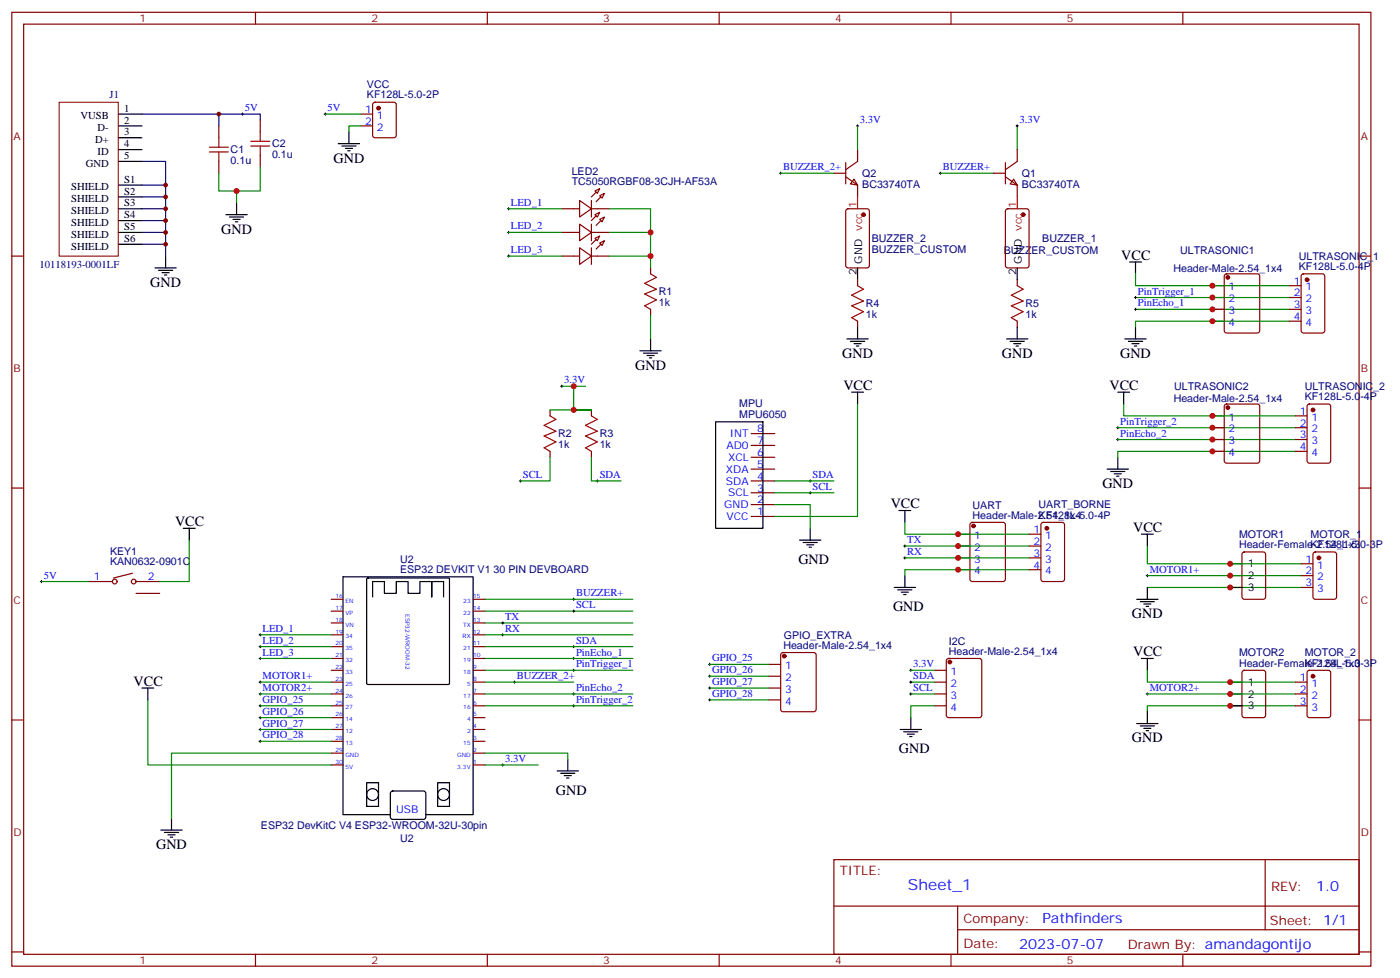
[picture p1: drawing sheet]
<svg xmlns="http://www.w3.org/2000/svg" width="418mm" height="292mm" viewBox="0 0 418 292" stroke-linecap="round" stroke-linejoin="round" font-family="sans-serif">
<g fill="none" stroke="#870000" stroke-width=".35">
<path d="M3.5 3.7h405.4v284.3h-405.4zM7.1 7.2h398.2v277.3h-398.2zM76.2 3.7v3.5M145.3 3.7v3.5M214.5 3.7v3.5M283.6 3.7v3.5M352.8 3.7v3.5M65.3 37.5v3.6M77.6 35.8v3.5M107.6 34h3.5M107.6 37.5h3.5M111.4 30.7l.4-.2h5.7l.6 .4 .1 9.5-.5 .6-5.9 .1-.6-.5-.1-9.4z"/>
<path d="M65.3 48.1v3.5M77.6 46.4v3.5M172.9 59.8l3.5 2.4-3.5 2.5zM176.4 59.8v4.9M177.4 56.9l1.5-.7-.7 1.4zM178.9 58.3l1.4-.7-.7 1.5zM248.7 51.6h3.5M252.2 52.7l3.6 2.5v3.5M252.2 48.5v6.3M254.7 53.4l1.1 1.8-2.2-.4zM255.8 44.6v3.5l-3.6 2.5M296.3 51.6h3.6"/>
<path d="M299.9 52.7l3.5 2.5v3.5M299.9 48.5v6.3M302.3 53.4l1.1 1.8-2.1-.4zM303.4 44.6v3.5l-3.5 2.5M3.5 76.3h3.6M167.6 76.3h5.3M167.6 62.2h5.3M167.6 69.3h5.3M172.9 73.9l3.5 2.4-3.5 2.5zM172.9 66.8l3.5 2.5-3.5 2.5zM176.4 76.3h5.3M176.4 66.8v5"/>
<path d="M176.4 73.9v4.9M176.4 62.2h5.3M176.4 69.3h5.3M177.4 71l1.5-.7-.7 1.5zM177.4 64l1.5-.7-.7 1.4zM178.9 72.5l1.4-.7-.7 1.4zM178.9 65.4l1.4-.7-.7 1.4zM194 79.9v1.7M252.5 62.4l.4-.2h5.7l.6 .5 .1 16.5-.5 .6-5.9 .1-.6-.5-.1-16.5zM300.1 62.4l.5-.2h5.6l.7 .5v16.5l-.4 .6-5.9 .1-.7-.5v-16.5zM405.3 76.3h3.6M194 92.2v1.8"/>
<path d="M255.8 83.4v1.8M255.8 95.7v1.8M303.4 83.4v1.8M303.4 95.7v1.8M361.6 85.2h3.5M361.6 88.7h3.5M361.6 92.2h3.5M361.6 95.7h3.5M365.4 81.8l.4-.2h9.2l.7 .5v16.5l-.5 .6-9.4 .1-.6-.5-.1-16.5zM384.5 85.2h3.6M384.5 88.7h3.6M384.5 92.2h3.6"/>
<path d="M384.5 95.7h3.6M388.3 81.8l.5-.2h5.6l.7 .5v16.5l-.5 .6-5.8 .1-.7-.5v-16.5zM164 122.2v1.8M164 134.5v1.8M176.4 122.2v1.8M176.4 134.5v1.8M224 129.3h7.1M224 132.8h7.1M224 136.3h7.1M224 139.8h7.1M361.6 124h3.5M361.6 127.5h3.5"/>
<path d="M361.6 131h3.5M361.6 134.5h3.5M365.4 120.6l.4-.2h9.2l.7 .5v16.5l-.5 .6-9.4 .1-.6-.5-.1-16.5zM386.3 124h3.5M386.3 127.5h3.5M386.3 131h3.5M386.3 134.5h3.5M390.1 120.6l.4-.2h5.7l.6 .5 .1 16.5-.5 .6-5.9 .1-.6-.5-.1-16.5zM3.5 145.5h3.6M224 143.4h7.1M224 146.9h7.1M224 150.4h7.1"/>
<path d="M224 154h7.1M285.8 159.2h3.5M289.5 155.9l.5-.2h9.2l.6 .4 .1 16.5-.5 .7-9.4 .1-.7-.5v-16.5zM306.9 159.2h3.5M310.7 155.9l.4-.2h5.7l.6 .4 .1 16.5-.5 .7-5.9 .1-.6-.5-.1-16.5zM405.3 145.5h3.6M26.5 173.4h7M39.5 170.9l-5.6 1.4M40.6 173.4h7M40.6 176.9h7M98.8 178.6h3.5M141.1 178.6h3.5"/>
<path d="M285.8 162.8h3.5M285.8 166.3h3.5M285.8 169.8h3.5M306.9 162.8h3.5M306.9 166.3h3.5M306.9 169.8h3.5M370.7 164.7l.4-.2h5.7l.6 .5 .1 12.9-.5 .7h-5.9l-.6-.4-.1-13zM388.1 168.1h3.5M388.1 171.6h3.5M388.1 175.1h3.5M391.8 164.7l.5-.2h5.6l.7 .5v12.9l-.4 .7h-5.9l-.7-.4v-13zM98.8 182.2h3.5"/>
<path d="M98.8 185.7h3.5M98.8 189.2h3.5M98.8 192.8h3.5M98.8 196.3h3.5M98.8 199.8h3.5M141.1 182.2h3.5M141.1 185.7h3.5M141.1 189.2h3.5M141.1 192.8h3.5M141.1 196.3h3.5M141.1 199.8h3.5M229.3 198h3.5"/>
<path d="M233.1 194.7l.4-.2h9.2l.7 .5v16.5l-.4 .6-9.5 .1-.6-.5-.1-16.5zM278.7 199.8h3.5M282.5 196.5l.4-.2h9.2l.7 .4v16.5l-.5 .7h-9.4l-.6-.4-.1-16.5zM3.5 214.6h3.6M98.8 203.3h3.5M98.8 206.9h3.5M98.8 210.4h3.5M98.8 213.9h3.5M98.8 217.5h3.5M141.1 203.3h3.5M141.1 206.9h3.5M141.1 210.4h3.5"/>
<path d="M141.1 213.9h3.5M141.1 217.5h3.5M229.3 201.6h3.5M229.3 205.1h3.5M229.3 208.6h3.5M278.7 203.3h3.5M278.7 206.9h3.5M278.7 210.4h3.5M370.7 200l.4-.2h5.7l.6 .4 .1 13-.5 .7h-5.9l-.6-.4-.1-13zM386.3 203.3h3.5M386.3 206.9h3.5M386.3 210.4h3.5"/>
<path d="M390.1 200l.4-.2h5.7l.6 .4 .1 13-.5 .7h-5.9l-.6-.4-.1-13zM405.3 214.6h3.6M98.8 221h3.5M98.8 224.5h3.5M98.8 228h3.5M141.1 221h3.5M141.1 224.5h3.5M141.1 228h3.5M248.7 256.3h156.6v28.2h-156.6zM377.3 256.3v20.9M248.7 270.1h156.5M285.6 277.2h119.6"/>
<path d="M285.6 270.1v14.1M3.5 283.8h3.6M76.2 284.5v3.5M145.3 284.5v3.5M214.5 284.5v3.5M283.6 284.5v3.5M352.8 284.5v3.5M405.3 283.8h3.6"/>
<circle cx="34.2" cy="173.4" r=".71"/>
<circle cx="39.9" cy="173.4" r=".71"/>
</g>
<g fill="none" stroke="#008700" stroke-width=".35">
<path d="M97 34h10.6M107.6 37.5h-3.5v1.8M255.8 37.5v7.1M303.4 37.5v7.1M70.6 56.9v3.6M77.6 49.9v7h-12.3v-5.3M232.8 51.6h15.9M280.5 51.6h15.8M151.7 69.3h15.9M151.7 76.3h15.9M151.7 62.2h15.9M181.7 62.2h12.3v17.7"/>
<path d="M181.7 69.3h12.3M181.7 76.3h12.3M194 94v7M338.7 88.7h45.8M338.7 92.2h45.8M338.7 81.6v3.6h45.8M384.5 95.7h-45.8v1.8M167.6 115.1h3.5v7.1M171.1 115.1h3.5M164 122.2h12.4M164 136.3v7.1h-8.8M176.4 136.3v7.1h8.8"/>
<path d="M255.8 120.4v33.6h-24.7M333.4 127.5h52.9M333.4 131h52.9M335.1 120.4v3.6h51.2M386.3 134.5h-52.9v1.8M231.1 150.4h10.6v7.1M231.1 146.9h17.6M231.1 143.4h17.6M269.9 155.7v3.5h37M12.3 173.4h14.2M56.4 161v12.4h-8.8M144.6 178.6h44.1"/>
<path d="M269.9 162.8h37M269.9 166.3h37M306.9 169.8h-37v1.8M342.2 175.1h45.9M342.2 162.8v5.3h45.9M342.2 171.6h45.9M77.6 189.2h21.2M77.6 192.8h21.2M77.6 196.3h21.2M144.6 185.7h44.1M144.6 189.2h44.1M144.6 182.2h44.1"/>
<path d="M144.6 192.8h44.1M144.6 196.3h44.1M144.6 199.8h44.1M211.7 198h17.6M271.6 199.8h7.1M342.2 199.8v3.5h44.1M44.1 208.6v19.4h54.7M77.6 206.9h21.2M77.6 203.3h21.2M77.6 217.5h21.2M77.6 213.9h21.2M77.6 210.4h21.2"/>
<path d="M144.6 206.9h44.1M144.6 210.4h44.1M144.6 203.3h26.5M211.7 201.6h17.6M211.7 205.1h17.6M211.7 208.6h17.6M271.6 206.9h7.1M271.6 203.3h7.1M278.7 210.4h-7.1v3.5M342.2 206.9h44.1M386.3 210.4h-44.1v1.8M77.6 221h21.2"/>
<path d="M98.8 224.5h-47.6v19.4M144.6 224.5h24.7v1.8M144.6 228h15.9"/>
</g>
<g fill="none" stroke="#000" stroke-width=".3">
<path d="M72 34h.7M72.3 33.7v.7M96.7 34h.7M97 33.7v.7M255.4 37.5h.7M255.8 37.2v.7M303 37.5h.7M303.4 37.2v.7M232.5 51.6h.7M232.8 51.3v.7M280.1 51.6h.7M280.5 51.3v.7"/>
<path d="M151.3 62.2h.7M151.3 69.3h.7M151.3 76.3h.7M151.7 61.9v.7M151.7 68.9v.7M151.7 76v.7M338.3 88.7h.7M338.3 92.2h.7M338.7 88.3v.7M338.7 91.9v.7M167.2 115.1h.7M167.6 114.8v.7"/>
<path d="M333 127.5h.7M333 131h.7M333.4 127.1v.7M333.4 130.7v.7M154.9 143.4h.7M155.2 143v.7M177.8 143.4h.7M178.2 143v.7M241.3 146.9h.7M241.3 143.4h.7M241.7 143v.7M241.7 146.5v.7"/>
<path d="M12 173.4h.7M12.3 173v.7M170.7 178.6h.7M171.1 178.3v.7M269.5 162.8h.7M269.5 166.3h.7M269.9 162.4v.7M269.9 165.9v.8M341.8 171.6h.7M342.2 171.2v.7M77.3 196.3h.7M77.3 189.2h.7"/>
<path d="M77.3 192.8h.7M77.6 188.9v.7M77.6 192.4v.7M77.6 195.9v.7M149.6 185.7h.7M149.6 189.2h.7M149.9 185.3v.8M149.9 188.9v.7M170.7 199.8h.7M170.7 196.3h.7M170.7 192.8h.7M170.7 182.2h.7"/>
<path d="M171.1 181.8v.7M171.1 192.4v.7M171.1 195.9v.7M171.1 199.5v.7M211.3 198h.7M211.7 197.7v.7M271.3 199.8h.7M271.6 199.5v.7M77.3 203.3h.7M77.3 206.9h.7M77.3 210.4h.7M77.3 217.5h.7"/>
<path d="M77.3 213.9h.7M77.6 203v.7M77.6 206.5v.7M77.6 210v.7M77.6 213.6v.7M77.6 217.1v.7M153.1 203.3h.7M153.5 203v.7M170.7 206.9h.7M170.7 210.4h.7M171.1 206.5v.7M171.1 210v.7"/>
<path d="M211.3 201.6h.7M211.3 205.1h.7M211.3 208.6h.7M211.7 201.2v.7M211.7 204.8v.7M211.7 208.3v.7M271.3 203.3h.7M271.3 206.9h.7M271.6 203v.7M271.6 206.5v.7M341.8 206.9h.7M342.2 206.5v.7"/>
<path d="M77.3 221h.7M77.6 220.6v.7M149.6 228h.7M149.9 227.7v.7"/>
</g>
<g fill="none" stroke="#000" stroke-width=".35">
<path d="M35.3 37.5h7M35.3 34h7M104.1 39.3v3.5M35.3 58.7h7M35.3 55.2h7M35.3 48.1h7M35.3 44.6h7M35.3 41.1h7M100.9 42.8h6.3M102 43.5h4.2M103 44.2h2.1M103.7 44.9h.7"/>
<path d="M35.3 72.8h7M35.3 69.3h7M35.3 65.8h7M35.3 62.2h7M46.2 79.9h6.4M49.4 76.3v3.6M67.4 64h6.3M68.4 64.7h4.3M69.5 65.4h2.1M70.2 66.1h.7M70.6 60.5v3.5M255.8 79.9v3.5"/>
<path d="M303.4 79.9v3.5M336.9 78.1h3.5M338.7 78.1v3.5M47.3 80.6h4.2M48.3 81.3h2.1M49 82h.7M255.8 97.5v3.5M303.4 97.5v3.5M338.7 97.5v3.5M190.9 104.6h6.3M191.9 105.3h4.2M193 106h2.1"/>
<path d="M193.7 106.7h.7M194 101v3.6M252.6 101h6.3M253.6 101.7h4.3M254 116.9h3.5M254.7 102.4h2.1M255.4 103.2h.7M255.8 116.9v3.5M300.2 101h6.4M301.3 101.7h4.2M302.3 102.4h2.1M303 103.2h.7"/>
<path d="M333.4 116.9h3.5M335.1 116.9v3.5M335.5 101h6.3M336.5 101.7h4.3M337.6 102.4h2.1M338.3 103.2h.7M213.4 125.7h14.1v31.8h-14.1zM330.2 139.8h6.3M333.4 136.3v3.5M54.7 157.5h3.5M56.4 157.5v3.5M241.7 157.5v3.5"/>
<path d="M268.1 152.2h3.5M269.9 152.2v3.5M331.3 140.5h4.2M332.3 141.3h2.1M333 142h.7M340.4 159.2h3.6M342.2 159.2v3.6M109.4 172.5l.3-.2h24l.3 .2 .1 31.2-.2 .3h-24.2l-.3-.1zM111.1 177.9v-4.5h3.6v3.5h3.5v-3.5h3.5v3.5h3.5v-3.5h3.6v4.5v-4.5h3.5v4.5M238.5 161h6.3M239.5 161.7h4.3M240.6 162.4h2.1"/>
<path d="M241.3 163.1h.7M266.7 175.1h6.3M267.8 175.8h4.2M268.8 176.5h2.1M269.5 177.2h.7M269.9 171.6v3.5M339 178.6h6.4M340.1 179.4h4.2M342.2 175.1v3.5M366.9 175.1h3.5M366.9 168.1h3.5M366.9 171.6h3.5"/>
<path d="M340.4 196.3h3.6M341.1 180.1h2.2M341.8 180.8h.7M342.2 196.3v3.5M42.3 205.1h3.6M44.1 205.1v3.5M268.5 217.5h6.3M269.5 218.2h4.3M270.6 218.9h2.1M271.3 219.6h.7M271.6 213.9v3.6M339 215.7h6.4"/>
<path d="M340.1 216.4h4.2M341.1 217.1h2.2M341.8 217.8h.7M342.2 212.2v3.5M366.9 203.3h3.5M366.9 206.9h3.5M366.9 210.4h3.5M109.4 233.3h3.5v7.1h-3.5zM116.7 236l.4-.2h9.2l.5 .2 .2 .5v7.1l-.2 .5-.5 .2h-9.2l-.5-.3-.2-.4v-7.1zM130.5 233.3h3.6v7.1h-3.6zM166.2 229.8h6.3M167.2 230.5h4.2"/>
<path d="M168.3 231.2h2.1M169 231.9h.7M169.3 226.3v3.5M48 247.4h6.3M49 248.1h4.3M50.1 248.8h2.1M50.8 249.6h.7M51.2 243.9v3.5M116.4 242.9h-14.1v-71h38.8v71h-14.1"/>
<circle cx="111.1" cy="236.9" r="1.76"/>
<circle cx="132.3" cy="236.9" r="1.76"/>
</g>
<g fill="#870000" stroke="#870000" stroke-width=".35">
<path d="M177.8 74.2l1.4-1.4z"/>
<path d="M177.8 71.4l-1.4 1.4z"/>
<path d="M177.8 60.1l1.4-1.4z"/>
<path d="M176.4 58.7l1.4-1.4z"/>
<path d="M176.4 65.8l1.4-1.5z"/>
<path d="M177.8 67.2l1.4-1.4z"/>
<circle cx="290.3" cy="156.8" r=".53"/>
<circle cx="283.3" cy="197.3" r=".53"/>
<circle cx="366.2" cy="82.7" r=".53"/>
<circle cx="366.2" cy="121.5" r=".53"/>
<circle cx="233.9" cy="195.6" r=".53"/>
<circle cx="312.2" cy="157.5" r=".53"/>
<circle cx="389.8" cy="83.4" r=".53"/>
<circle cx="391.6" cy="122.2" r=".53"/>
<circle cx="393.3" cy="166.3" r=".53"/>
<circle cx="391.6" cy="201.6" r=".53"/>
<circle cx="112.9" cy="32.2" r=".53"/>
<circle cx="257.5" cy="64" r=".53"/>
<circle cx="305.2" cy="64" r=".53"/>
</g>
<g fill="none" stroke="#a10000" stroke-width=".35">
<path d="M77.6 39.3v2.8M62.4 43.9h5.7M62.4 45.3h5.7M65.3 41.1v2.8M65.3 45.3v2.8M74.8 42.1h5.6M74.8 43.5h5.6M77.6 43.5v2.9M194 81.6l1.8 1.1-3.5 1.8 3.5 1.7-3.5 1.4 3.5 1.8-3.5 1.8 1.7 1M255.8 85.2l1.7 1-3.5 1.8 3.5 1.7-3.5 1.5 3.5 1.7-3.5 1.8 1.8 1M303.4 85.2l1.8 1-3.6 1.8 3.6 1.7-3.6 1.5 3.6 1.7-3.6 1.8 1.8 1M164 124l1.8 1-3.5 1.8 3.5 1.8-3.5 1.4 3.5 1.7-3.5 1.8 1.7 1"/>
<path d="M176.4 124l1.8 1-3.6 1.8 3.6 1.8-3.6 1.4 3.6 1.7-3.6 1.8 1.8 1"/>
</g>
<path d="M42.3 34h35.3v1.8M65.3 34v3.5M42.3 48.1h7.1v28.2M42.3 55.2h7.1M42.3 58.7h7.1M42.3 62.2h7.1M42.3 65.8h7.1M42.3 69.3h7.1M42.3 72.8h7.1" fill="none" stroke="#000080" stroke-width=".35"/>
<path d="M17.6 30.5h17.7v45.8h-17.7z" fill="none" stroke="#800000" stroke-width=".3"/>
<path d="M255.8 58.7v3.5M303.4 58.7v3.5" fill="none" stroke="#f00" stroke-width=".35"/>
<g fill="#c00">
<circle cx="194" cy="69.3" r=".88"/>
<circle cx="194" cy="76.3" r=".88"/>
<circle cx="361.6" cy="85.2" r=".88"/>
<circle cx="361.6" cy="88.7" r=".88"/>
<circle cx="361.6" cy="92.2" r=".88"/>
<circle cx="361.6" cy="95.7" r=".88"/>
<circle cx="361.6" cy="124" r=".88"/>
<circle cx="361.6" cy="127.5" r=".88"/>
<circle cx="361.6" cy="131" r=".88"/>
<circle cx="361.6" cy="134.5" r=".88"/>
<circle cx="366.9" cy="168.1" r=".88"/>
<circle cx="366.9" cy="171.6" r=".88"/>
<circle cx="366.9" cy="175.1" r=".88"/>
<circle cx="366.9" cy="203.3" r=".88"/>
<circle cx="366.9" cy="206.9" r=".88"/>
<circle cx="366.9" cy="210.4" r=".88"/>
<circle cx="285.8" cy="159.2" r=".88"/>
<circle cx="285.8" cy="162.8" r=".88"/>
<circle cx="285.8" cy="166.3" r=".88"/>
<circle cx="285.8" cy="169.8" r=".88"/>
<circle cx="171.1" cy="122.2" r=".88"/>
<circle cx="171.1" cy="115.1" r=".88"/>
</g>
<g fill="#800000">
<circle cx="65.3" cy="34" r=".71"/>
<circle cx="49.4" cy="55.2" r=".71"/>
<circle cx="49.4" cy="58.7" r=".71"/>
<circle cx="49.4" cy="62.2" r=".71"/>
<circle cx="49.4" cy="65.8" r=".71"/>
<circle cx="49.4" cy="69.3" r=".71"/>
<circle cx="49.4" cy="72.8" r=".71"/>
</g>
<circle cx="70.6" cy="56.9" r=".88" fill="#c00"/>
<text font-size="4.6" fill="#00f" x="270.8" y="265.3">Sheet_1</text>
<g font-size="4.2">
<text x="99.5" y="48.5">GND</text>
<text x="66" y="69.6">GND</text>
<text x="334.4" y="77.4">VCC</text>
<text x="44.8" y="85.5">GND</text>
<text x="251.2" y="106.7">GND</text>
<text x="298.8" y="106.7">GND</text>
<text x="334.1" y="106.7">GND</text>
<text x="189.4" y="110.2">GND</text>
<text x="251.5" y="116.2">VCC</text>
<text x="330.9" y="116.2">VCC</text>
<text x="328.8" y="145.5">GND</text>
<text x="265.6" y="151.5">VCC</text>
<text x="52.2" y="156.8">VCC</text>
<text x="338" y="158.5">VCC</text>
<text x="238.1" y="168.1">GND</text>
<text x="266.3" y="182.2">GND</text>
<text x="337.6" y="184.3">GND</text>
<text x="338" y="195.6">VCC</text>
<text x="39.9" y="204.4">VCC</text>
<text x="337.6" y="221.3">GND</text>
<text x="268.1" y="224.5">GND</text>
<text x="165.8" y="236.9">GND</text>
<text x="46.6" y="253.1">GND</text>
</g>
<g font-size="4.2" fill="#00f">
<text x="392.5" y="265.5">1.0</text>
<text x="310.9" y="275.1">Pathfinders</text>
<text x="304" y="282.9">2023-07-07</text>
</g>
<g font-size="3.9" fill="#800">
<text x="250.5" y="260.8">TITLE:</text>
<text x="379.1" y="265.5">REV:</text>
<text x="287.4" y="275">Company:</text>
<text x="378.7" y="275.7">Sheet: 1/1</text>
<text x="287.4" y="282.7">Date:</text>
<text x="336.4" y="282.8">Drawn By: amandagontijo</text>
</g>
<g font-size="3.2" fill="#800">
<text x="41.6" y="6.7">1</text>
<text x="110.8" y="6.7">2</text>
<text x="179.9" y="6.7">3</text>
<text x="249.1" y="6.7">4</text>
<text x="318.2" y="6.7">5</text>
<text x="4.1" y="41.8">A</text>
<text x="405.9" y="41.8">A</text>
<text x="4.1" y="110.9">B</text>
<text x="405.9" y="110.9">B</text>
<text x="4.1" y="180.1">C</text>
<text x="405.9" y="180.1">C</text>
<text x="4.1" y="249.2">D</text>
<text x="405.9" y="249.2">D</text>
<text x="41.6" y="287.5">1</text>
<text x="110.8" y="287.5">2</text>
<text x="179.9" y="287.5">3</text>
<text x="249.1" y="287.5">4</text>
<text x="318.2" y="287.5">5</text>
</g>
<g font-size="3.2" fill="#000080">
<text x="32.7" y="29.3">J1</text>
<text x="109.4" y="29.2">KF128L-5.0-2P</text>
<text x="109.4" y="26.2">VCC</text>
<text x="68.8" y="45.7">C1</text>
<text x="81.1" y="47.1">0.1u</text>
<text x="81.1" y="44">C2</text>
<text x="68.8" y="48.9">0.1u</text>
<text x="170.5" y="52.1">LED2</text>
<text x="257.2" y="52.8">Q2</text>
<text x="304.8" y="52.8">Q1</text>
<text x="170.5" y="55.2">TC5050RGBF08-3CJH-AF53A</text>
<text x="257.2" y="56">BC33740TA</text>
<text x="304.8" y="56">BC33740TA</text>
<text x="260" y="75.4">BUZZER_CUSTOM</text>
<text x="260" y="72.2">BUZZER_2</text>
<text x="299.4" y="75.7">BUZZER_CUSTOM</text>
<text x="310.8" y="72.2">BUZZER_1</text>
<text x="352" y="75.8">ULTRASONIC1</text>
<text x="387.4" y="77.4">ULTRASONIC_1</text>
<text x="11.8" y="79.9">10118193-0001LF</text>
<text x="350" y="81.1">Header-Male-2.54_1x4</text>
<text x="387.4" y="80.5">KF128L-5.0-4P</text>
<text x="196.5" y="88.1">R1</text>
<text x="196.5" y="91.2">1k</text>
<text x="258.2" y="94.8">1k</text>
<text x="258.2" y="91.6">R4</text>
<text x="305.9" y="94.8">1k</text>
<text x="305.9" y="91.6">R5</text>
<text x="350.1" y="119.8">Header-Male-2.54_1x4</text>
<text x="350.2" y="116.3">ULTRASONIC2</text>
<text x="389.1" y="119.3">KF128L-5.0-4P</text>
<text x="389.1" y="116.3">ULTRASONIC_2</text>
<text x="220.5" y="124.5">MPU6050</text>
<text x="220.5" y="121.2">MPU</text>
<text x="166.5" y="130.4">R2</text>
<text x="178.9" y="130.4">R3</text>
<text x="166.5" y="133.6">1k</text>
<text x="178.9" y="133.6">1k</text>
<text x="290.1" y="154.7">Header-Male-2.54_1x4</text>
<text x="290.1" y="151.6">UART</text>
<text x="309.8" y="154.6">KF128L-5.0-4P</text>
<text x="309.8" y="151.5">UART_BORNE</text>
<text x="369.5" y="160.4">MOTOR1</text>
<text x="390.9" y="160.4">MOTOR_1</text>
<text x="32.8" y="165.3">KEY1</text>
<text x="119.3" y="167.8">U2</text>
<text x="369.5" y="163.5">Header-Female-2.54_1x3</text>
<text x="390.9" y="163.5">KF128L-5.0-3P</text>
<text x="32.8" y="168.6">KAN0632-0901C</text>
<text x="119.3" y="170.9">ESP32 DEVKIT V1 30 PIN DEVBOARD</text>
<text x="233.8" y="190.4">GPIO_EXTRA</text>
<text x="233.6" y="193.5">Header-Male-2.54_1x4</text>
<text x="283" y="195.2">Header-Male-2.54_1x4</text>
<text x="283" y="192.2">I2C</text>
<text x="369.5" y="195.7">MOTOR2</text>
<text x="389.1" y="195.7">MOTOR_2</text>
<text x="369.5" y="198.8">Header-Female-2.54_1x3</text>
<text x="389.1" y="198.8">KF128L-5.0-3P</text>
<text x="77.8" y="247.3">ESP32 DevKitC V4 ESP32-WROOM-32U-30pin</text>
<text x="119.4" y="251">U2</text>
</g>
<g font-size="3.2">
<text x="24" y="35.6">VUSB</text>
<text x="37" y="33.3">1</text>
<text x="29.1" y="39.1">D-</text>
<text x="37" y="40.4">3</text>
<text x="37" y="36.8">2</text>
<text x="28.4" y="42.7">D+</text>
<text x="29.1" y="46.2">ID</text>
<text x="37" y="47.4">5</text>
<text x="37" y="43.9">4</text>
<text x="25.6" y="49.7">GND</text>
<text x="21.2" y="56.8">SHIELD</text>
<text x="37" y="58">S2</text>
<text x="37" y="54.5">S1</text>
<text x="21.2" y="63.8">SHIELD</text>
<text x="21.2" y="60.3">SHIELD</text>
<text x="37" y="65.1">S4</text>
<text x="37" y="61.5">S3</text>
<text x="21.2" y="70.9">SHIELD</text>
<text x="21.2" y="67.3">SHIELD</text>
<text x="37" y="68.6">S5</text>
<text x="21.2" y="74.4">SHIELD</text>
<text x="37" y="72.1">S6</text>
<text x="255.4" y="82.1" transform="rotate(-90 255.4 82.1)">2</text>
<text x="257.2" y="78.6" transform="rotate(-90 257.2 78.6)">GND</text>
<text x="303" y="82.1" transform="rotate(-90 303 82.1)">2</text>
<text x="304.8" y="78.6" transform="rotate(-90 304.8 78.6)">GND</text>
<text x="372.2" y="169.1">1</text>
<text x="372.2" y="172.6">2</text>
<text x="372.2" y="176.2">3</text>
<text x="372.2" y="204.4">1</text>
<text x="372.2" y="207.9">2</text>
<text x="372.2" y="211.5">3</text>
</g>
<g font-size="3.2" fill="#00f">
<text x="73" y="33.1">5V</text>
<text x="97.7" y="33.1">5V</text>
<text x="108.9" y="33.7">1</text>
<text x="112.4" y="35.4">1</text>
<text x="108.9" y="37.2">2</text>
<text x="112.4" y="38.9">2</text>
<text x="256.5" y="36.7">3.3V</text>
<text x="304.1" y="36.7">3.3V</text>
<text x="233.5" y="50.8">BUZZER_2+</text>
<text x="281.2" y="50.8">BUZZER+</text>
<text x="152.4" y="61.3">LED_1</text>
<text x="152.4" y="68.4">LED_2</text>
<text x="152.4" y="75.5">LED_3</text>
<text x="339.4" y="87.8">PinTrigger_1</text>
<text x="366.4" y="86.6">1</text>
<text x="385.9" y="84.8">1</text>
<text x="385.9" y="88.3">2</text>
<text x="389.4" y="86.6">1</text>
<text x="339.4" y="91.3">PinEcho_1</text>
<text x="366.4" y="90.1">2</text>
<text x="366.4" y="93.6">3</text>
<text x="385.9" y="91.9">3</text>
<text x="385.9" y="95.4">4</text>
<text x="389.4" y="90.1">2</text>
<text x="389.4" y="93.6">3</text>
<text x="366.4" y="97.2">4</text>
<text x="389.4" y="97.2">4</text>
<text x="168.3" y="114.3">3.3V</text>
<text x="366.4" y="125.4">1</text>
<text x="387.6" y="123.6">1</text>
<text x="391.1" y="125.4">1</text>
<text x="217.6" y="130.3">INT</text>
<text x="225.8" y="128.9">8</text>
<text x="334.1" y="126.6">PinTrigger_2</text>
<text x="334.1" y="130.1">PinEcho_2</text>
<text x="366.4" y="128.9">2</text>
<text x="387.6" y="127.1">2</text>
<text x="387.6" y="130.7">3</text>
<text x="391.1" y="128.9">2</text>
<text x="216.7" y="133.8">AD0</text>
<text x="217.2" y="137.4">XCL</text>
<text x="225.8" y="132.4">7</text>
<text x="225.8" y="136">6</text>
<text x="366.4" y="132.4">3</text>
<text x="366.4" y="136">4</text>
<text x="387.6" y="134.2">4</text>
<text x="391.1" y="132.4">3</text>
<text x="391.1" y="136">4</text>
<text x="155.9" y="142.5">SCL</text>
<text x="178.9" y="142.5">SDA</text>
<text x="216.5" y="140.9">XDA</text>
<text x="225.8" y="139.5">5</text>
<text x="225.8" y="143">4</text>
<text x="242.4" y="142.5">SDA</text>
<text x="216.5" y="144.4">SDA</text>
<text x="217.2" y="148">SCL</text>
<text x="225.8" y="146.5">3</text>
<text x="242.4" y="146">SCL</text>
<text x="216" y="151.5">GND</text>
<text x="216.7" y="155">VCC</text>
<text x="225.8" y="150.1">2</text>
<text x="225.8" y="153.6">1</text>
<text x="270.6" y="161.9">TX</text>
<text x="290.6" y="160.7">1</text>
<text x="308.3" y="158.9">1</text>
<text x="311.7" y="160.7">1</text>
<text x="270.6" y="165.4">RX</text>
<text x="290.6" y="164.2">2</text>
<text x="290.6" y="167.7">3</text>
<text x="308.3" y="162.4">2</text>
<text x="308.3" y="165.9">3</text>
<text x="311.7" y="164.2">2</text>
<text x="311.7" y="167.7">3</text>
<text x="389.4" y="167.7">1</text>
<text x="13.1" y="172.5">5V</text>
<text x="28" y="173">1</text>
<text x="44.1" y="173">2</text>
<text x="290.6" y="171.2">4</text>
<text x="308.3" y="169.5">4</text>
<text x="311.7" y="171.2">4</text>
<text x="342.9" y="170.7">MOTOR1+</text>
<text x="389.4" y="171.2">2</text>
<text x="392.9" y="169.5">1</text>
<text x="392.9" y="173">2</text>
<text x="171.8" y="177.8">BUZZER+</text>
<text x="389.4" y="174.8">3</text>
<text x="392.9" y="176.5">3</text>
<text x="150.6" y="184.8">TX</text>
<text x="171.8" y="181.3">SCL</text>
<text x="78.3" y="188.3">LED_1</text>
<text x="78.3" y="191.9">LED_2</text>
<text x="150.6" y="188.3">RX</text>
<text x="171.8" y="191.9">SDA</text>
<text x="78.3" y="195.4">LED_3</text>
<text x="171.8" y="195.4">PinEcho_1</text>
<text x="212.4" y="197.2">GPIO_25</text>
<text x="78.3" y="202.5">MOTOR1+</text>
<text x="154.2" y="202.5">BUZZER_2+</text>
<text x="171.8" y="198.9">PinTrigger_1</text>
<text x="212.4" y="200.7">GPIO_26</text>
<text x="234.1" y="199.5">1</text>
<text x="234.1" y="203">2</text>
<text x="272.3" y="198.9">3.3V</text>
<text x="272.3" y="202.5">SDA</text>
<text x="283.5" y="201.2">1</text>
<text x="387.6" y="203">1</text>
<text x="78.3" y="206">MOTOR2+</text>
<text x="78.3" y="209.5">GPIO_25</text>
<text x="171.8" y="206">PinEcho_2</text>
<text x="171.8" y="209.5">PinTrigger_2</text>
<text x="212.4" y="204.2">GPIO_27</text>
<text x="212.4" y="207.8">GPIO_28</text>
<text x="234.1" y="206.5">3</text>
<text x="272.3" y="206">SCL</text>
<text x="283.5" y="204.8">2</text>
<text x="283.5" y="208.3">3</text>
<text x="342.9" y="206">MOTOR2+</text>
<text x="387.6" y="206.5">2</text>
<text x="391.1" y="204.8">1</text>
<text x="391.1" y="208.3">2</text>
<text x="78.3" y="213">GPIO_26</text>
<text x="234.1" y="210">4</text>
<text x="283.5" y="211.8">4</text>
<text x="387.6" y="210">3</text>
<text x="391.1" y="211.8">3</text>
<text x="78.3" y="220.1">GPIO_28</text>
<text x="78.3" y="216.6">GPIO_27</text>
<text x="150.6" y="227.2">3.3V</text>
<text x="118.1" y="242.4">USB</text>
</g>
<g font-size="3.2" fill="#f00">
<text x="255.4" y="62.1" transform="rotate(-90 255.4 62.1)">1</text>
<text x="303" y="62.1" transform="rotate(-90 303 62.1)">1</text>
<text x="257.2" y="68.7" transform="rotate(-90 257.2 68.7)">vcc</text>
<text x="304.8" y="68.7" transform="rotate(-90 304.8 68.7)">vcc</text>
</g>
<g font-size="1.8" fill="#00f">
<text x="100.1" y="178.3">16</text>
<text x="103" y="179.7">EN</text>
<text x="138.2" y="179.7">23</text>
<text x="141.1" y="178.3">15</text>
<text x="100.1" y="185.3">18</text>
<text x="100.1" y="181.8">17</text>
<text x="103" y="183.2">VP</text>
<text x="120.9" y="183" transform="rotate(90 120.9 183)">ESP32-WROOM-32</text>
<text x="138.2" y="183.2">22</text>
<text x="141.1" y="181.8">14</text>
<text x="141.1" y="185.3">13</text>
<text x="100.1" y="188.9">19</text>
<text x="103" y="190.3">34</text>
<text x="103" y="186.8">VN</text>
<text x="138" y="190.3">RX</text>
<text x="138.1" y="186.8">TX</text>
<text x="141.1" y="188.9">12</text>
<text x="100.1" y="195.9">21</text>
<text x="100.1" y="192.4">20</text>
<text x="103" y="197.3">32</text>
<text x="103" y="193.8">35</text>
<text x="138.2" y="193.8">21</text>
<text x="138.2" y="197.3">19</text>
<text x="141.1" y="192.4">11</text>
<text x="141.1" y="195.9">10</text>
<text x="100.1" y="203">23</text>
<text x="100.1" y="199.5">22</text>
<text x="103" y="200.9">33</text>
<text x="138.2" y="200.9">18</text>
<text x="141.1" y="199.5">9</text>
<text x="141.1" y="203">8</text>
<text x="100.1" y="206.5">24</text>
<text x="103" y="207.9">26</text>
<text x="103" y="204.4">25</text>
<text x="138.2" y="207.9">17</text>
<text x="139.3" y="204.4">5</text>
<text x="141.1" y="206.5">7</text>
<text x="100.1" y="213.6">26</text>
<text x="100.1" y="210">25</text>
<text x="103" y="215">14</text>
<text x="103" y="211.5">27</text>
<text x="138.2" y="211.5">16</text>
<text x="139.3" y="215">4</text>
<text x="141.1" y="210">6</text>
<text x="141.1" y="213.6">5</text>
<text x="100.1" y="220.6">28</text>
<text x="100.1" y="217.1">27</text>
<text x="103" y="218.5">12</text>
<text x="139.3" y="218.5">2</text>
<text x="141.1" y="217.1">4</text>
<text x="141.1" y="220.6">3</text>
<text x="100.1" y="227.7">30</text>
<text x="100.1" y="224.2">29</text>
<text x="103" y="222">13</text>
<text x="103" y="225.6">GND</text>
<text x="136.4" y="225.6">GND</text>
<text x="138.2" y="222">15</text>
<text x="141.1" y="224.2">2</text>
<text x="141.1" y="227.7">1</text>
<text x="103" y="229.1">5V</text>
<text x="136.3" y="229.1">3.3V</text>
</g>
</svg>
